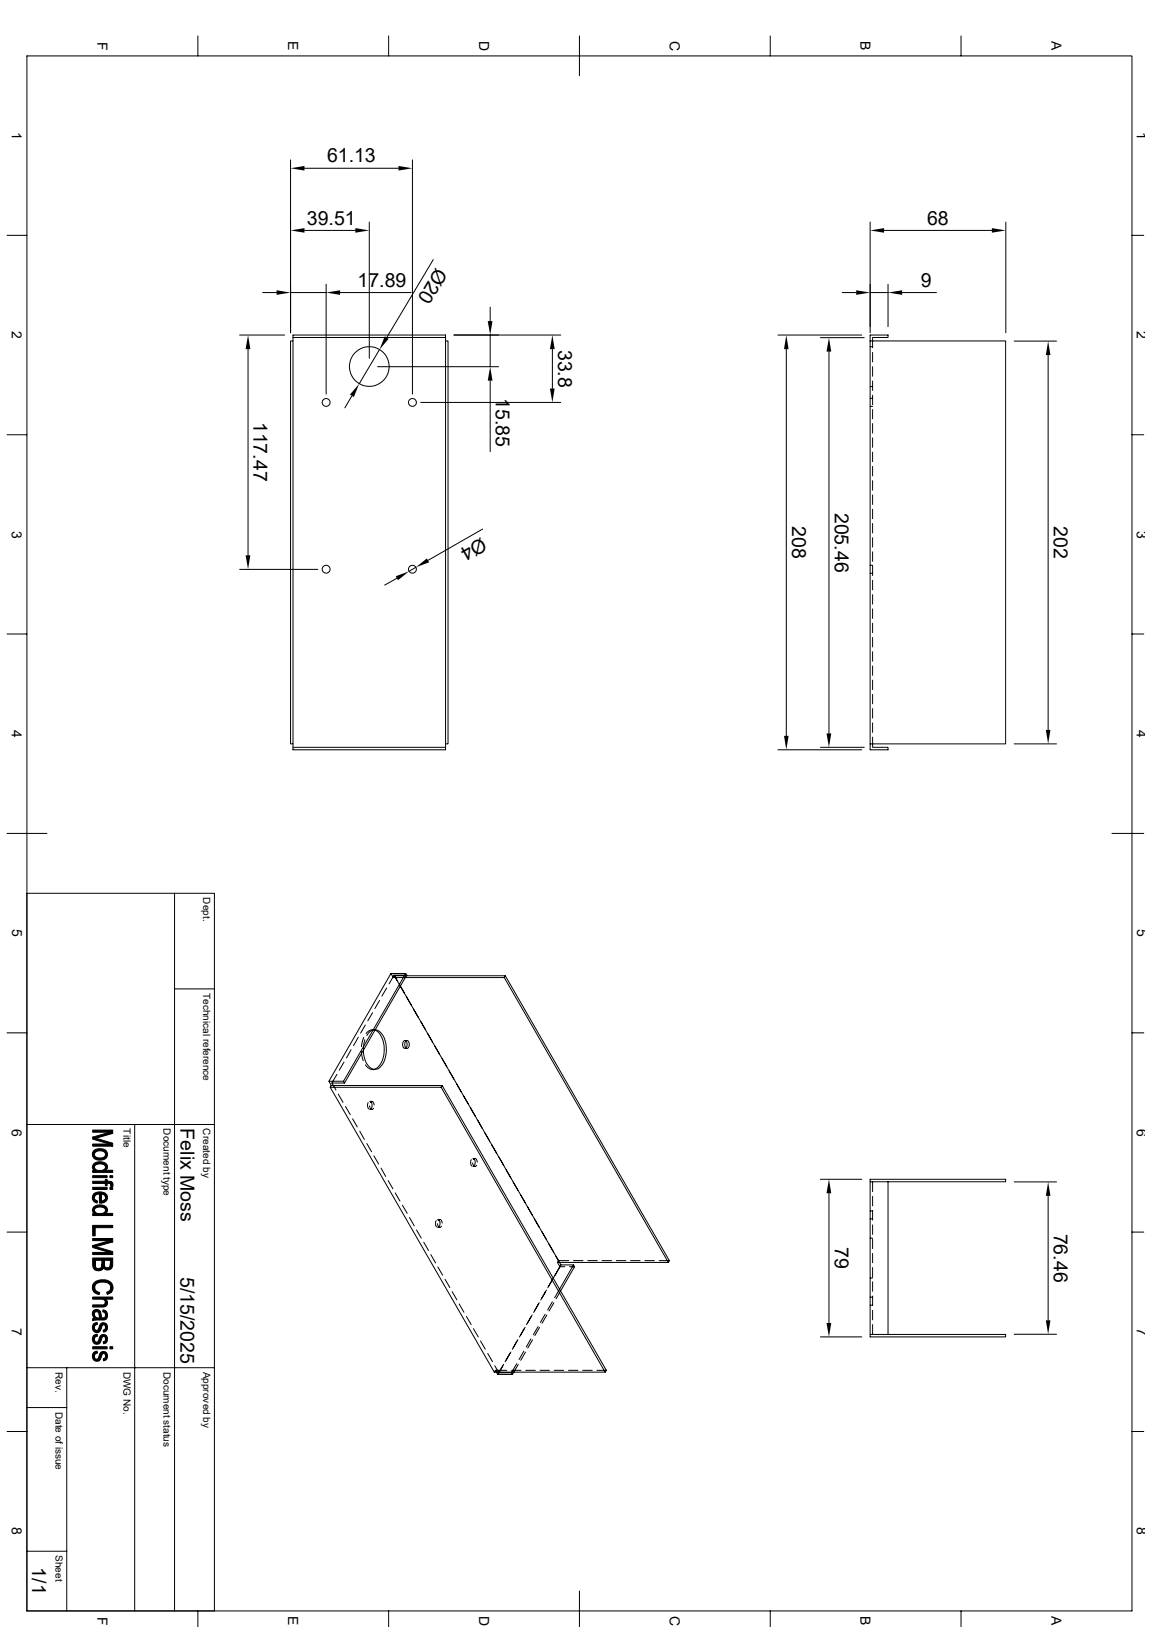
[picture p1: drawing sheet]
<svg xmlns="http://www.w3.org/2000/svg" width="297mm" height="420mm" viewBox="0 0 297 420" stroke-linecap="round" stroke-linejoin="round" font-family="sans-serif">
<g fill="none" stroke="#000" stroke-width=".26">
<path d="M6.9 14.4h285.2v401.4h-285.2zM51.1 9.3v5.1M100.3 9.3v5.1M149.5 9.3v10.3M198.8 9.3v5.1M248 9.3v5.1M75 41.3v44.6M78.6 59.5h13.1M78.6 43.4h24.2M95.3 57.3v35.2M106.4 41.3v60.4M224.5 57.3v28.6"/>
<path d="M228.1 59.5h27.8M259.5 57.3v28.6M1.8 60.7h5.1M67.8 75.5h3.6M75 75.5h9.2M84.2 73.4v28.3M87.8 75.5h18.3M111.8 67l-12 20.2M126.5 79.3v3.6M217.3 75.5h3.6M224.5 75.5h4.7M229.2 73.4v10.9"/>
<path d="M232.8 75.5h8.8M292.1 60.7h3M61.8 86.5h11.6M64 90.1v53.2M75 88h.6v104h-.6zM75.6 88v-1.5h39.4v1.5M75.6 87.1h39.4M97.5 94.7h31.2M97.9 90.3l-5.2 8.8M115 88h.6v104h-.6zM117.1 86.5h27.6M126.5 86.5v8.2"/>
<path d="M126.5 98.3v18.3M142.5 90.1v10.2M200.7 86.5h21.7M202.9 90.1v99.8M211.7 87.2h11.3M213.9 90.8v98.5M224.5 88v105.5h4.7v-.6h-4v-2.6M224.5 88v-1.5h4.7v.6h-4v2.6M224.5 88h35v104h-35M224.5 99.8h.7M224.5 89.5h.7M225.2 91v2.4"/>
<path d="M225.2 94.7v2.4M225.2 98.3v2.5M261.7 88.1h10.9M270.5 91.7v96.7M1.8 112.2h5.1M90.8 102.2l-1.8 3.1M108.6 103.9h36.1M224.5 104.9h.7M224.5 102.8h.7M225.2 102v2.5M225.2 105.7v2.4M225.2 109.3v2.5"/>
<path d="M225.2 113v2.5M225.2 116.7v2.5M292.1 112.2h3M124.5 136.6l-14.1 8.1M225.2 120.4v2.5M225.2 124.1v2.4M225.2 127.8v2.4M225.2 131.4v2.5M225.2 135.1v2.5M225.2 138.8v2.4M61.8 147h20.2M102.4 149.3l-3.1 1.7"/>
<path d="M107.3 146.4l-1.8 1.1M224.5 148h.7M224.5 145.9h.7M225.2 142.5v2.4M225.2 146.1v2.5M225.2 149.8v2.5M225.2 153.5v2.5M225.2 157.2v2.4M1.8 163.7h5.1M225.2 160.9v2.4M225.2 164.5v2.5M225.2 168.2v2.5"/>
<path d="M225.2 171.9v2.4M225.2 175.6v2.4M225.2 179.2v2.5M292.1 163.7h3M75.6 192v1.5h39.4v-1.5M75.6 192.9h39.4M200.7 193.5h21.7M211.7 192.9h11.3M225.2 182.9v2.5M225.2 186.6v2.5M261.7 192h10.9M1.8 215.1h10.3"/>
<path d="M286.9 215.1h8.2M6.9 230.6h48.4v185.2M45 230.6v185.2M45 255.3h10.3M98 258.2l-1.3 2.1M99.8 255l-1.2 2.1M100.9 251.3l-16 27.8 .6 1.1M100.9 251.3l.6 1 .3-.4M100.9 251.3h3.8l-16.1 27.8h-3.7M101.7 251.7l-1.3 2.3M101.8 251.9h28.6l42.3 73.5M101.8 251.9l.6 1.2"/>
<path d="M103.1 254.1l1.2 2.2M104.7 251.3l.2 .4M104.9 257.3l1.2 2.2M104.9 251.7h-3.2l42.7 74.2M104.9 251.7l-16 27.9M130.1 252.3l42.4 73.6M130.4 251.9l-.3 .4h-28.6M1.8 266.6h5.1M87 277.3l-1.4 2.3M88.6 279.1l.3 .5h-3.3l.4 .6h-.5M88.8 274.2l-1.3 2.1M90.6 271l-1.2 2.1"/>
<path d="M92.5 267.8l-1.3 2.1M93.3 271.4l.4 2.4M93.9 267.8l-.6 2.4M94.1 268.4l-.3 2.7M94.3 264.6l-1.3 2.1M94.3 274.9a2.31 2.31 0 0 0 2.2 1.2M94.5 266.8a2.16 2.16 0 0 1 2.2-.9 2.16 2.16 0 0 1 1.7 1.6 7.1 7.1 0 0 1-1.2 8.3l-.8 .3M94.7 267.3a2.16 2.16 0 0 1 1.9-1.5 2.16 2.16 0 0 1 2.1 1.3 7.3 7.3 0 0 1-.9 8.6 2.13 2.13 0 0 1-3-.9l-.7-1.7-.3-2M96.1 261.4l-1.2 2.1M96.2 276.1h.5M96.2 265.8h.5M104.5 270.6h.5"/>
<path d="M104.5 268.6h.5M104.7 268.7a1.34 1.34 0 0 1 0 1.8M104.8 268.7a.74 .74 0 0 0-.8 .2 .74 .74 0 0 0-.1 .8 .69 .69 0 0 0 .9 .9M104.8 268.7a.8 .8 0 0 1 .8 .3 .8 .8 0 0 1 0 .9 .57 .57 0 0 1-.6 .7 .57 .57 0 0 1-.5-.7v-.8zM106.7 260.5l1.2 2.1M108.6 263.7l1.2 2.1M110.4 266.9l1.2 2.1M112.2 270.1l1.3 2.1M114.1 273.3l1.2 2.1M115.9 276.4l1.2 2.2M117.8 279.7l1.2 2.1M292.1 266.6h3"/>
<path d="M6.9 290.3h48.4M34.8 290.3v125.5M85.2 280.7h28.6l42.4 73.5M85.5 280.2l-.3 .5 42.4 73.5M86.7 281.4l-.7-1.2h28.1l42.4 73.5M87.3 282.4l1.2 2.2M89.2 285.6l1.2 2.1M91 288.8l1.2 2.1M92.8 292l1.2 2.1M94.7 295.2l1.2 2.1M95 284.6l-.2 .8 .4 .9M95.4 285.5a.58 .58 0 0 0 .2 .8 .58 .58 0 0 0 .8-.2"/>
<path d="M95.4 286.4h.6M95.4 284.3h.6M95.5 284.6a.54 .54 0 0 1 .7-.2 .54 .54 0 0 1 .3 .7l.1 .1M95.7 284.4l.3 .8-.2 .9M96.5 298.4l1.2 2.1M114.1 280.2l-.3 .5M119.6 282.8l1.2 2.1M121.4 286l1.2 2.1M121.6 299.3l-.1 1.1 .3 .6M122 299h.6M122.1 299.3a.51 .51 0 0 1 .6-.2 .51 .51 0 0 1 .4 .5v.4M122.3 299.2l.3 .9-.2 .7"/>
<path d="M123.3 289.2l1.2 2.1M125.1 292.4l1.2 2.1M126.9 295.6l1.2 2.1M128.8 298.7l1.2 2.2M1.8 318.1h5.1M98.3 301.5l1.2 2.2M100.2 304.8l1.2 2.1M102 307.9l1.2 2.1M103.8 311.1l1.3 2.1M105.7 314.3l1.2 2.1M107.5 317.5l1.2 2.1M112.6 315.1l-.2 1 .3 .6"/>
<path d="M112.9 315.9v.1a.6 .6 0 0 0 .2 .7 .6 .6 0 0 0 .8-.1v-.1M112.9 316.8h.6M112.9 314.8h.6M113.1 315.1a.51 .51 0 0 1 .6-.3 .51 .51 0 0 1 .3 .5l.1 .4M113.2 314.9l.3 .6-.1 1M122 300.2a.6 .6 0 0 0 .2 .7 .6 .6 0 0 0 .7 0l.1-.1M122 301.1h.6M130.6 302l1.2 2.1M132.4 305.1l1.2 2.2M134.3 308.3l1.2 2.1M136.1 311.5l1.2 2.1M137.9 314.7l1.2 2.1"/>
<path d="M139.8 317.9l1.2 2.1M211.7 304.4h10.7M213.9 308v33.5M224.5 305.1h4.7v39.4h-4.7v.6h35v-.6h-30.3M224.5 319.6h.7M224.5 314.6h.7M224.5 312.6h.7M225.2 305.1v2.5M225.2 308.8v2.5M225.2 312.5v2.5M225.2 316.2v2.4M225.2 319.9v2.4"/>
<path d="M229.2 305.1h30.3v-.7h-35v40.1M261.7 305.1h10.9M270.5 308.7v32.1M292.1 318.1h3M109.3 320.7l1.3 2.1M111.2 323.8l1.2 2.2M113 327.1l1.2 2.1M114.9 330.2l1.2 2.2M116.7 333.4l1.2 2.1M118.5 336.6l1.2 2.2M120.4 339.8l1.2 2.1M137.3 339.4l-1.5 2.6"/>
<path d="M138.9 336.6l-1.2 2.2M139.1 336.3l-1.2 2.1M140.7 339.3l-1.3 2.1M141 333l-1.5 2.6M141.1 339.5l-1.2 2.1M141.6 321.1l1.2 2.1M142.5 336l-1.2 2.2M142.6 330.3l-1.2 2.1M142.9 336.3l-1.2 2.1M143.4 324.2l.7 1.2M143.8 325.9h.6M144.1 325.4l-.3 .5 .7 1.1"/>
<path d="M144.1 325.4h2.7M144.4 325.9l.3 .6h3.3l.3 .5M144.5 327l-1.3 2.2M144.5 327h1.3M144.7 326.5l-3.1 5.5M147 327h1.3M148 326.5l-4.9 8.5M148 325.4h2.5M148.3 327l-4.8 8.2M151.7 325.4h2.4M155.4 325.4h2.4M159 325.4h2.5"/>
<path d="M162.7 325.4h2.5M166.4 325.4h2.5M170.1 325.4h2.6M172.7 325.4l-.2 .5h-28.1M224.5 329.9h.7M224.5 336.9h.7M224.5 334.9h.7M225.2 323.6v2.4M225.2 327.2v2.4M225.2 330.9v2.4M225.2 334.6v2.4M225.2 338.2v2.5"/>
<path d="M6.9 353.1h48.4M17.2 353.1v62.7M122.2 343l1.2 2.1M124 346.2l1.2 2.1M125.9 349.4l1.2 2.1M127.7 352.6l1 1.8M127.8 353.7l.6 1.1M127.8 353.7l-.2 .5M127.8 353.7h3M128.4 354.8h3.8M128.7 354.4h3.3l.2 .4M129.8 352.6l-1.4 2.2"/>
<path d="M130 352.2l-1.3 2.2M131.6 349.4l-1.3 2.1M131.8 349l-1.2 2.1M132 353.7h2.5M133.3 352l-1.3 2.4M133.4 346.2l-1.2 2.1M133.6 345.8l-1.2 2.1M133.7 352.2l-1.5 2.6M135.2 348.8l-1.3 2.1M135.5 342.6l-1.5 2.5M135.6 349l-1.2 2.2M135.7 353.7h2.4"/>
<path d="M137 345.6l-1.2 2.1M137.4 345.9l-1.2 2.1M138.9 342.4l-1.3 2.2M139.2 342.6l-1.2 2.2M139.4 353.7h2.4M143 353.7h2.5M146.7 353.7h2.4M150.4 353.7h2.4M154.1 353.7h2.4M156.5 353.7l-.3 .5h-28.6M211.7 345.1h10.7M225.2 341.9v2.6"/>
<path d="M261.7 344.4h10.9M1.8 369.5h5.1M6.9 363.3h10.3M292.1 369.5h3M6.9 400.4h10.3M51.1 415.8v4.1M100.3 415.8v4.1M149.5 410.7v9.2M198.8 415.8v4.1M248 415.8v4.1"/>
<circle cx="95.3" cy="94.6" r="5.1"/>
<circle cx="84.2" cy="103.9" r="1.02"/>
<circle cx="106.4" cy="103.9" r="1.02"/>
<circle cx="84.2" cy="146.9" r="1.02"/>
<circle cx="106.4" cy="146.9" r="1.02"/>
</g>
<g fill="#000" stroke="#000" stroke-width=".26">
<path d="M24.4 296.8h.2a2.97 2.97 0 0 1 2.6 .1v1.1a1.62 1.62 0 0 0-2.5-.7l-.3 .7z" fill-rule="evenodd"/>
<path d="M24.3 296.9l.1 1.1a1.62 1.62 0 0 0 2.6 .6l.2-.4v-1.3a1.51 1.51 0 0 1 .3 1.9 1.51 1.51 0 0 1-1.8 .7 1.49 1.49 0 0 1-1.7-.8 1.49 1.49 0 0 1 .3-1.8z" fill-rule="evenodd"/>
<path d="M23.9 295.3h4.3l.9 .6h-5.2z" fill-rule="evenodd"/>
<path d="M23.9 291.7h5.2v.9l-.8-.3h-4.4z" fill-rule="evenodd"/>
<path d="M23.9 293.5l5.2 1.6v.8l-.9-.6-4.3-1.3z" fill-rule="evenodd"/>
<path d="M23.9 293.5l4.4-1.2 .8 .3-4.4 1.2z" fill-rule="evenodd"/>
<path d="M24.3 300.4l.1 1.7a1.01 1.01 0 0 1-.1-1.7z" fill-rule="evenodd"/>
<path d="M24.3 311.5l.1 1.8a1.01 1.01 0 0 1-.1-1.8z" fill-rule="evenodd"/>
<path d="M24.2 308.2l.1-.1 .1 1.4 .7 .5v.6a1.4 1.4 0 0 1-1.2-1 1.4 1.4 0 0 1 .3-1.4z" fill-rule="evenodd"/>
<path d="M24.3 308.1a2.78 2.78 0 0 1 2.9 0v1.1l-.4-.8-.6-.1-.1 2.3h-.4v-2.4l-1 .3-.3 .7z" fill-rule="evenodd"/>
<path d="M23.9 303.5h3.7v.5h-3.7z" fill-rule="evenodd"/>
<path d="M23.9 306.5h3.7v.5h-3.7z" fill-rule="evenodd"/>
<path d="M24.3 300.3a2.41 2.41 0 0 1 3.4 .6l-.1 .8-.4 .4v-.8a1.71 1.71 0 0 0-2.5-.6l-.3 .6z" fill-rule="evenodd"/>
<path d="M26.2 308.3v1.7h.1l.5-.2 .4-.3v-1.4a1.4 1.4 0 0 1 .4 1.6 1.4 1.4 0 0 1-1.5 .9z" fill-rule="evenodd"/>
<path d="M24.3 311.4a2.41 2.41 0 0 1 3.4 .7l-.1 .7-.4 .4v-.8a1.71 1.71 0 0 0-2.5-.6l-.3 .6z" fill-rule="evenodd"/>
<path d="M23.9 304.9h3.3v-.4h.4v.4l1 .1v.9a.42 .42 0 0 0-.6-.4h-.4v.6h-.4v-.6h-3.3z" fill-rule="evenodd"/>
<path d="M28.4 303.5h.7v.5h-.7z" fill-rule="evenodd"/>
<path d="M28.4 306.5h.7v.5h-.7z" fill-rule="evenodd"/>
<path d="M23.9 316.3h5.2v.6h-4.5v2.1h-.7z" fill-rule="evenodd"/>
<path d="M24.4 301.5a1.81 1.81 0 0 0 2.8-.1v.7h1.9v.5h-5.2v-.5h.5z" fill-rule="evenodd"/>
<path d="M24.4 312.7a1.81 1.81 0 0 0 2.8-.2v.7h1.9v.6h-5.2v-.5h.5z" fill-rule="evenodd"/>
<path d="M28.6 305l.5 .4v.9l-.6-.1z" fill-rule="evenodd"/>
<path d="M24.3 339.2l.1 1.1z" fill-rule="evenodd"/>
<path d="M24.4 332.4a1.38 1.38 0 0 0 1.3 1.2l-.1 .6-1.3-.6z" fill-rule="evenodd"/>
<path d="M24.1 338.3a1.23 1.23 0 0 1 1.8 .2l-.1 1.6a1.76 1.76 0 0 0-.9-1.5l-.5 .3-.1 1.2a1.34 1.34 0 0 1-.2-1.8z" fill-rule="evenodd"/>
<path d="M24.6 325.3v1.1a.89 .89 0 0 0 .9 1 .89 .89 0 0 0 .8-1.1l-.1 1.5-.9 .2-.8-.2z" fill-rule="evenodd"/>
<path d="M23.9 336.8h2.7l.4-.1 .2-.5v1.1l-3.3 .1z" fill-rule="evenodd"/>
<path d="M26.6 338.1l.6 .3v1.1l-.1-.5-.6-.4z" fill-rule="evenodd"/>
<path d="M27.2 335.4a1.15 1.15 0 0 1 0 1.9z" fill-rule="evenodd"/>
<path d="M24.4 339.6l.5 .5 .9 .1 .1-1.7 .2 1.1a.56 .56 0 0 0 .5 .7 .56 .56 0 0 0 .6-.6v-1.3a1.4 1.4 0 0 1-.3 2.3l-3 .2v-.5l.5-.1z" fill-rule="evenodd"/>
<path d="M26.9 325.3v1a.81 .81 0 0 0 .8 1 .81 .81 0 0 0 .8-1.1v1.4l-1.2 .2-.5-.4z" fill-rule="evenodd"/>
<path d="M28.6 332.4v1.3l-.9 .4-.2-.6 .9-.5z" fill-rule="evenodd"/>
<path d="M23.9 323.3h4.3l.9 .5h-5.2z" fill-rule="evenodd"/>
<path d="M23.9 319.7h5.2v.9l-.8-.3h-4.4z" fill-rule="evenodd"/>
<path d="M23.9 321.5l5.2 1.6v.7l-.9-.5-4.3-1.3z" fill-rule="evenodd"/>
<path d="M23.9 321.5l4.4-1.2 .8 .3-4.4 1.2z" fill-rule="evenodd"/>
<path d="M23.9 324.7h5.2l-.1 2.3-.5 .6v-2.3h-1.6l-.1 2.1-.1-.2-.4 .5v-2.4h-1.7l-.1 2.5-.5-.9z" fill-rule="evenodd"/>
<path d="M23.9 334.8h5.2v.6h-1.9v1.9v-1.3l-.3-.4-.6-.2h-2.4z" fill-rule="evenodd"/>
<path d="M24.3 331a3.2 3.2 0 0 1 4.8 .8 1.76 1.76 0 0 1-.5 1.9v-1.3a1.75 1.75 0 0 0-2.4-1.4 1.61 1.61 0 0 0-1.8 1.4l-.1 1.2a1.89 1.89 0 0 1 0-2.6z" fill-rule="evenodd"/>
<path d="M24.4 341.5l.7-.1v.5l-.5 .2-.2 .6z" fill-rule="evenodd"/>
<path d="M24.3 344.6l.8-.2v.5l-.5 .3-.2 .5z" fill-rule="evenodd"/>
<path d="M24.4 349l.7-.2v.5l-.5 .2-.2 .6z" fill-rule="evenodd"/>
<path d="M24.1 341.8l.2-.2 .1 1.1a.58 .58 0 0 0 .5 .7 .58 .58 0 0 0 .6-.7 1.15 1.15 0 0 1 .6-1.1 1.15 1.15 0 0 1 1.2 0l-.1 1a.54 .54 0 0 0-.5-.6 .54 .54 0 0 0-.5 .7 1.23 1.23 0 0 1-1.6 1.2 1.23 1.23 0 0 1-.6-1.9z" fill-rule="evenodd"/>
<path d="M24.2 344.7l.1-.1 .1 1.1a.58 .58 0 0 0 .5 .8 .58 .58 0 0 0 .6-.7 1.2 1.2 0 0 1 1.8-1.2l-.1 1.1a.53 .53 0 0 0-.5-.7 .53 .53 0 0 0-.5 .7 1.23 1.23 0 0 1-1.7 1.2 1.23 1.23 0 0 1-.4-2.1z" fill-rule="evenodd"/>
<path d="M24.2 349.1l.1-.1 .1 1.1a.59 .59 0 0 0 .6 .8 .59 .59 0 0 0 .5-.8 1.15 1.15 0 0 1 .6-1 1.15 1.15 0 0 1 1.2-.1l-.1 1.1a.53 .53 0 0 0-.5-.7 .53 .53 0 0 0-.5 .7 1.23 1.23 0 0 1-1.6 1.2 1.23 1.23 0 0 1-.6-1.9z" fill-rule="evenodd"/>
<path d="M23.9 347.6h3.7v.6h-3.7z" fill-rule="evenodd"/>
<path d="M27.3 341.6a1.27 1.27 0 0 1 .4 1.3 1.27 1.27 0 0 1-1 1l-.1-.6a.59 .59 0 0 0 .6-.7z" fill-rule="evenodd"/>
<path d="M27.3 344.6a1.26 1.26 0 0 1 .4 1.3 1.26 1.26 0 0 1-1 1l-.1-.5 .4-.2 .2-.3z" fill-rule="evenodd"/>
<path d="M27.3 349a1.27 1.27 0 0 1 .4 1.3 1.27 1.27 0 0 1-1 1l-.1-.5 .6-.5z" fill-rule="evenodd"/>
<path d="M28.4 347.6h.7v.6h-.7z" fill-rule="evenodd"/>
</g>
<g fill="#000">
<path d="M75 43.4l3.6-.6v1.2zM75 59.5l3.6-.6v1.2zM91.7 58.9l3.6 .6-3.6 .6zM102.8 42.8l3.6 .6-3.6 .6zM224.5 59.5l3.6-.6v1.2zM255.9 58.9l3.6 .6-3.6 .6zM71.4 74.9l3.6 .6-3.6 .6zM84.2 75.5l3.6-.6v1.2zM220.9 74.9l3.6 .6-3.6 .6zM229.2 75.5l3.6-.6v1.2zM64 86.5l.6 3.6h-1.2zM99.3 86.8l1 .7-2.4 2.8z"/>
<path d="M125.9 82.9h1.2l-.6 3.6zM126.5 94.7l.6 3.6h-1.2zM142.5 86.5l.6 3.6h-1.2zM202.9 86.5l.6 3.6h-1.2zM213.9 87.2l.6 3.6h-1.2zM270.5 88.1l.6 3.6h-1.2zM92.7 99.1l-1.4 3.4-1-.6zM141.9 100.3h1.2l-.6 3.6zM63.4 143.3h1.2l-.6 3.7zM102.1 148.8l3.4-1.3-2.8 2.3zM107.3 146.4l2.9-2.3 .5 1.1zM202.3 189.9h1.2l-.6 3.6z"/>
<path d="M213.3 189.3h1.2l-.6 3.6zM269.9 188.4h1.2l-.6 3.6zM213.9 304.4l.6 3.6h-1.2zM270.5 305.1l.6 3.6h-1.2zM213.3 341.5h1.2l-.6 3.6zM269.9 340.8h1.2l-.6 3.6z"/>
</g>
<g font-size="5">
<text x="84.4" y="41.9">61.13</text>
<text x="79.2" y="58">39.51</text>
<text x="239.3" y="58">68</text>
<text x="112.5" y="68.9" transform="rotate(121 112.5 68.9)">Ø20</text>
<text x="92.3" y="74">17.89</text>
<text x="237.6" y="74">9</text>
<text x="144" y="90.3" transform="rotate(90 144 90.3)">33.8</text>
<text x="128" y="102.7" transform="rotate(90 128 102.7)">15.85</text>
<text x="65.4" y="108.9" transform="rotate(90 65.4 108.9)">117.47</text>
<text x="204.4" y="135.8" transform="rotate(90 204.4 135.8)">208</text>
<text x="215.4" y="132.4" transform="rotate(90 215.4 132.4)">205.46</text>
<text x="271.9" y="135.9" transform="rotate(90 271.9 135.9)">202</text>
<text x="124.2" y="138.6" transform="rotate(150 124.2 138.6)">Ø4</text>
<text x="46.6" y="291.3" transform="rotate(90 46.6 291.3)">Felix Moss</text>
<text x="215.4" y="321.9" transform="rotate(90 215.4 321.9)">79</text>
<text x="271.9" y="318.5" transform="rotate(90 271.9 318.5)">76.46</text>
<text x="46.6" y="329.6" transform="rotate(90 46.6 329.6)">5/15/2025</text>
<text x="8.3" y="404.6" transform="rotate(90 8.3 404.6)">1/1</text>
</g>
<g font-size="3.6">
<text x="25.1" y="10.8" transform="rotate(90 25.1 10.8)">F</text>
<text x="74.4" y="10.7" transform="rotate(90 74.4 10.7)">E</text>
<text x="123.6" y="10.5" transform="rotate(90 123.6 10.5)">D</text>
<text x="172.8" y="10.5" transform="rotate(90 172.8 10.5)">C</text>
<text x="222.1" y="10.7" transform="rotate(90 222.1 10.7)">B</text>
<text x="271.3" y="10.7" transform="rotate(90 271.3 10.7)">A</text>
<text x="3.1" y="34" transform="rotate(90 3.1 34)">1</text>
<text x="293.4" y="34" transform="rotate(90 293.4 34)">1</text>
<text x="3.1" y="85.5" transform="rotate(90 3.1 85.5)">2</text>
<text x="293.4" y="85.5" transform="rotate(90 293.4 85.5)">2</text>
<text x="3.1" y="136.9" transform="rotate(90 3.1 136.9)">3</text>
<text x="293.4" y="136.9" transform="rotate(90 293.4 136.9)">3</text>
<text x="3.1" y="188.4" transform="rotate(90 3.1 188.4)">4</text>
<text x="293.4" y="188.4" transform="rotate(90 293.4 188.4)">4</text>
<text x="3.1" y="239.9" transform="rotate(90 3.1 239.9)">5</text>
<text x="293.4" y="239.9" transform="rotate(90 293.4 239.9)">5</text>
<text x="3.1" y="291.3" transform="rotate(90 3.1 291.3)">6</text>
<text x="293.4" y="291.3" transform="rotate(90 293.4 291.3)">6</text>
<text x="3.1" y="342.8" transform="rotate(90 3.1 342.8)">7</text>
<text x="293.4" y="342.8" transform="rotate(90 293.4 342.8)">7</text>
<text x="3.1" y="394.3" transform="rotate(90 3.1 394.3)">8</text>
<text x="293.4" y="394.3" transform="rotate(90 293.4 394.3)">8</text>
<text x="25.1" y="417.3" transform="rotate(90 25.1 417.3)">F</text>
<text x="74.4" y="417.2" transform="rotate(90 74.4 417.2)">E</text>
<text x="123.6" y="417.1" transform="rotate(90 123.6 417.1)">D</text>
<text x="172.8" y="417.1" transform="rotate(90 172.8 417.1)">C</text>
<text x="222.1" y="417.2" transform="rotate(90 222.1 417.2)">B</text>
<text x="271.3" y="417.2" transform="rotate(90 271.3 417.2)">A</text>
</g>
<g font-size="2.6">
<text x="52.5" y="231.6" transform="rotate(90 52.5 231.6)">Dept.</text>
<text x="52.5" y="256.3" transform="rotate(90 52.5 256.3)">Technical reference</text>
<text x="31.9" y="291.3" transform="rotate(90 31.9 291.3)">Title</text>
<text x="42.2" y="291.3" transform="rotate(90 42.2 291.3)">Document type</text>
<text x="52.5" y="291.3" transform="rotate(90 52.5 291.3)">Created by</text>
<text x="14.4" y="354.1" transform="rotate(90 14.4 354.1)">Rev.</text>
<text x="31.9" y="354.1" transform="rotate(90 31.9 354.1)">DWG No.</text>
<text x="42.2" y="354.1" transform="rotate(90 42.2 354.1)">Document status</text>
<text x="52.5" y="354.1" transform="rotate(90 52.5 354.1)">Approved by</text>
<text x="14.4" y="364.4" transform="rotate(90 14.4 364.4)">Date of issue</text>
<text x="14.4" y="401.4" transform="rotate(90 14.4 401.4)">Sheet</text>
</g>
</svg>
